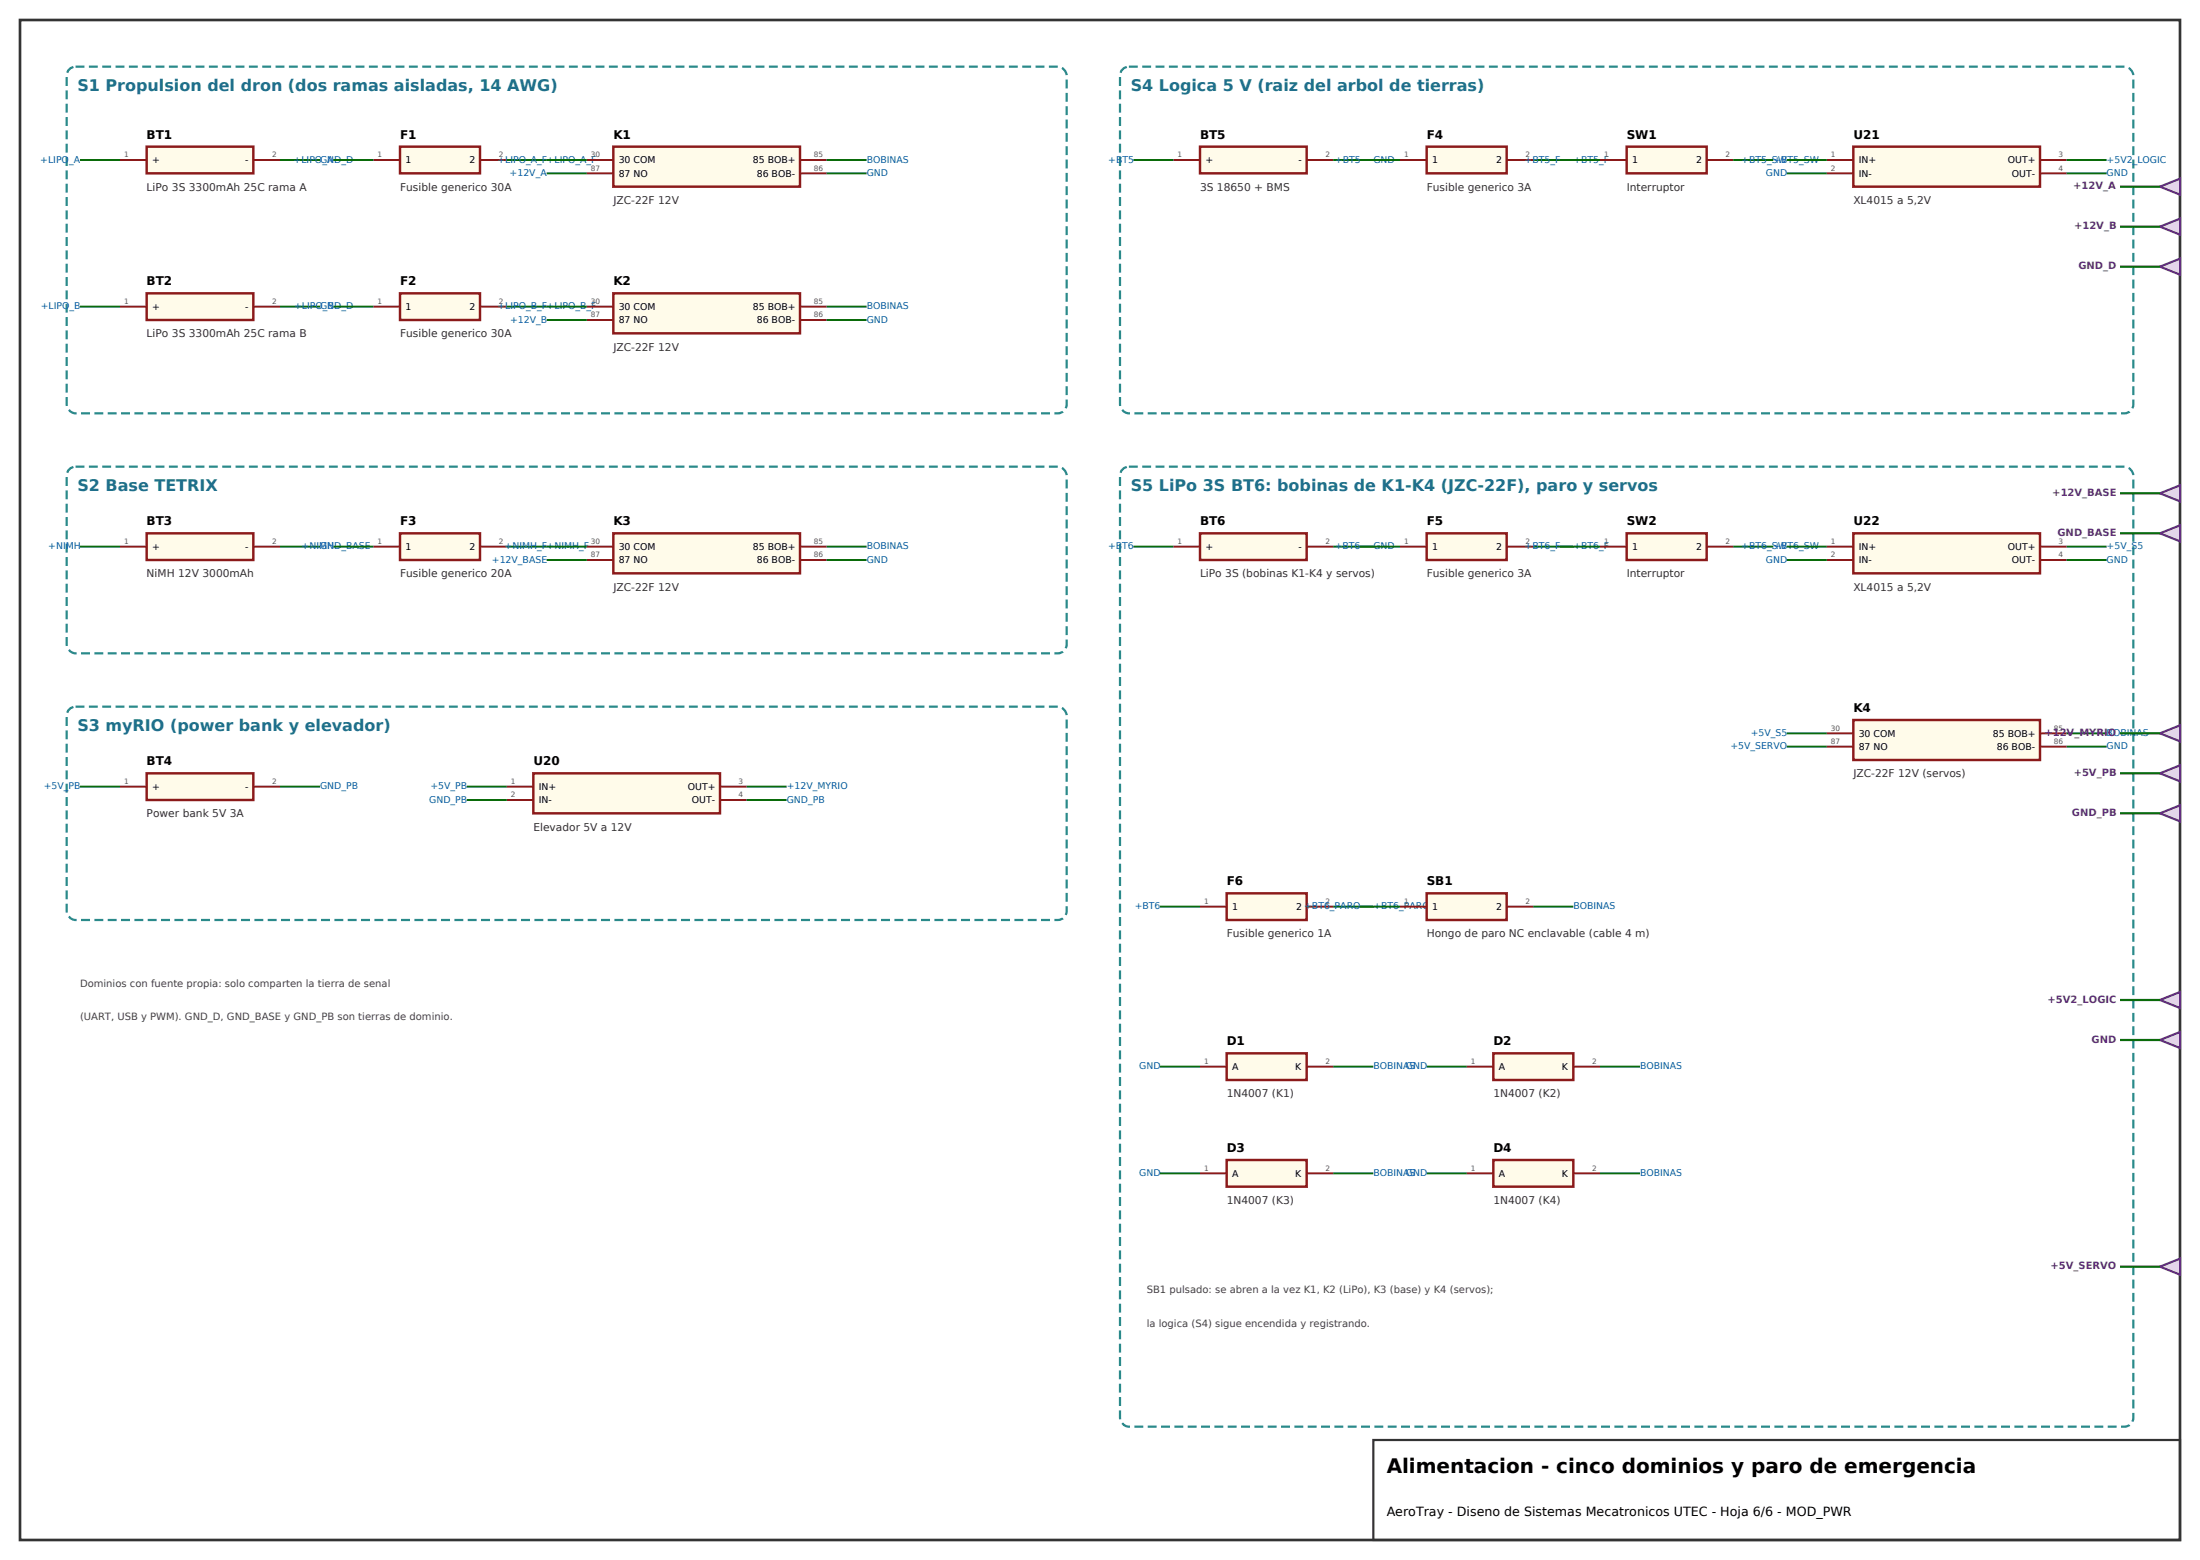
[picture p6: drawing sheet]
<svg xmlns="http://www.w3.org/2000/svg" width="262mm" height="186mm" viewBox="0 0 262 186" stroke-linecap="round" stroke-linejoin="round" font-family="sans-serif">
<path d="M2.4 2.4h257.2v181h-257.2z" fill="none" stroke="#333" stroke-width=".32"/>
<path d="M163.5 171.4h96.1v12h-96.1z" fill="none" stroke="#333" stroke-width=".26"/>
<path d="M8.1 8.4l.6-.4 .3-.1h116.9a1.13 1.13 0 0 1 1.1 1.1v39.2a1.06 1.06 0 0 1-1.1 1h-116.9a1.13 1.13 0 0 1-1.1-1v-39.2zM133.8 8.1l.6-.2h118.5a1.13 1.13 0 0 1 1.1 1.1v39.2a1.06 1.06 0 0 1-1.1 1h-118.5a1.13 1.13 0 0 1-1.1-1v-39.2l.1-.3zM8.1 56l.6-.4h.3h116.9a1.13 1.13 0 0 1 1.1 1v20.1a1.06 1.06 0 0 1-1.1 1.1h-116.9a1.13 1.13 0 0 1-1.1-1.1v-20.1zM133.6 56l.5-.4h.3h118.5a1.13 1.13 0 0 1 1.1 1v112.2a1.06 1.06 0 0 1-1.1 1.1h-118.5a1.13 1.13 0 0 1-1.1-1.1v-112.2zM8.1 84.6l.6-.4 .3-.1h116.9a1.13 1.13 0 0 1 1.1 1.1v23.3a1.06 1.06 0 0 1-1.1 1h-116.9a1.13 1.13 0 0 1-1.1-1v-23.3z" fill="none" stroke="#2a8a8a" stroke-width=".26" stroke-dasharray="1.1 .5" stroke-linecap="butt"/>
<path d="M17.5 17.5h12.7v3.1h-12.7z" fill="#fffbea" stroke="#8b1a1a" stroke-width=".29"/>
<path d="M14.3 19h3.2M30.2 19h3.1" fill="none" stroke="#8b1a1a" stroke-width=".24"/>
<path d="M9.5 19h4.8M33.3 19h4.8" fill="none" stroke="#0a6b0a" stroke-width=".24"/>
<path d="M47.6 17.5h9.5v3.1h-9.5z" fill="#fffbea" stroke="#8b1a1a" stroke-width=".29"/>
<path d="M44.4 19h3.2M57.1 19h3.2" fill="none" stroke="#8b1a1a" stroke-width=".24"/>
<path d="M39.7 19h4.7M60.3 19h4.8" fill="none" stroke="#0a6b0a" stroke-width=".24"/>
<path d="M73 17.5h22.2v4.7h-22.2z" fill="#fffbea" stroke="#8b1a1a" stroke-width=".29"/>
<path d="M69.8 19h3.2M95.2 19h3.2M69.8 20.6h3.2M95.2 20.6h3.2" fill="none" stroke="#8b1a1a" stroke-width=".24"/>
<path d="M65.1 19h4.7M98.4 19h4.8M65.1 20.6h4.7M98.4 20.6h4.8" fill="none" stroke="#0a6b0a" stroke-width=".24"/>
<path d="M17.5 34.9h12.7v3.2h-12.7z" fill="#fffbea" stroke="#8b1a1a" stroke-width=".29"/>
<path d="M14.3 36.5h3.2M30.2 36.5h3.1" fill="none" stroke="#8b1a1a" stroke-width=".24"/>
<path d="M9.5 36.5h4.8M33.3 36.5h4.8" fill="none" stroke="#0a6b0a" stroke-width=".24"/>
<path d="M47.6 34.9h9.5v3.2h-9.5z" fill="#fffbea" stroke="#8b1a1a" stroke-width=".29"/>
<path d="M44.4 36.5h3.2M57.1 36.5h3.2" fill="none" stroke="#8b1a1a" stroke-width=".24"/>
<path d="M39.7 36.5h4.7M60.3 36.5h4.8" fill="none" stroke="#0a6b0a" stroke-width=".24"/>
<path d="M73 34.9h22.2v4.8h-22.2z" fill="#fffbea" stroke="#8b1a1a" stroke-width=".29"/>
<path d="M69.8 36.5h3.2M69.8 38.1h3.2M95.2 36.5h3.2M95.2 38.1h3.2" fill="none" stroke="#8b1a1a" stroke-width=".24"/>
<path d="M65.1 36.5h4.7M65.1 38.1h4.7M98.4 36.5h4.8M98.4 38.1h4.8" fill="none" stroke="#0a6b0a" stroke-width=".24"/>
<path d="M17.5 63.5h12.7v3.2h-12.7z" fill="#fffbea" stroke="#8b1a1a" stroke-width=".29"/>
<path d="M14.3 65.1h3.2M30.2 65.1h3.1" fill="none" stroke="#8b1a1a" stroke-width=".24"/>
<path d="M9.5 65.1h4.8M33.3 65.1h4.8" fill="none" stroke="#0a6b0a" stroke-width=".24"/>
<path d="M47.6 63.5h9.5v3.2h-9.5z" fill="#fffbea" stroke="#8b1a1a" stroke-width=".29"/>
<path d="M44.4 65.1h3.2M57.1 65.1h3.2" fill="none" stroke="#8b1a1a" stroke-width=".24"/>
<path d="M39.7 65.1h4.7M60.3 65.1h4.8" fill="none" stroke="#0a6b0a" stroke-width=".24"/>
<path d="M73 63.5h22.2v4.8h-22.2z" fill="#fffbea" stroke="#8b1a1a" stroke-width=".29"/>
<path d="M69.8 65.1h3.2M69.8 66.7h3.2M95.2 65.1h3.2M95.2 66.7h3.2" fill="none" stroke="#8b1a1a" stroke-width=".24"/>
<path d="M65.1 65.1h4.7M65.1 66.7h4.7M98.4 65.1h4.8M98.4 66.7h4.8" fill="none" stroke="#0a6b0a" stroke-width=".24"/>
<path d="M17.5 92.1h12.7v3.1h-12.7z" fill="#fffbea" stroke="#8b1a1a" stroke-width=".29"/>
<path d="M14.3 93.7h3.2M30.2 93.7h3.1" fill="none" stroke="#8b1a1a" stroke-width=".24"/>
<path d="M9.5 93.7h4.8M33.3 93.7h4.8" fill="none" stroke="#0a6b0a" stroke-width=".24"/>
<path d="M63.5 92.1h22.2v4.7h-22.2z" fill="#fffbea" stroke="#8b1a1a" stroke-width=".29"/>
<path d="M60.3 93.7h3.2M60.3 95.2h3.2M85.7 93.7h3.2M85.7 95.2h3.2" fill="none" stroke="#8b1a1a" stroke-width=".24"/>
<path d="M55.6 93.7h4.7M55.6 95.2h4.7M88.9 93.7h4.8M88.9 95.2h4.8" fill="none" stroke="#0a6b0a" stroke-width=".24"/>
<path d="M142.9 17.5h12.7v3.1h-12.7z" fill="#fffbea" stroke="#8b1a1a" stroke-width=".29"/>
<path d="M139.7 19h3.2M155.6 19h3.1" fill="none" stroke="#8b1a1a" stroke-width=".24"/>
<path d="M134.9 19h4.8M158.7 19h4.8" fill="none" stroke="#0a6b0a" stroke-width=".24"/>
<path d="M169.9 17.5h9.5v3.1h-9.5z" fill="#fffbea" stroke="#8b1a1a" stroke-width=".29"/>
<path d="M166.7 19h3.2M179.4 19h3.2" fill="none" stroke="#8b1a1a" stroke-width=".24"/>
<path d="M161.9 19h4.8M182.6 19h4.7" fill="none" stroke="#0a6b0a" stroke-width=".24"/>
<path d="M193.7 17.5h9.5v3.1h-9.5z" fill="#fffbea" stroke="#8b1a1a" stroke-width=".29"/>
<path d="M190.5 19h3.2M203.2 19h3.2" fill="none" stroke="#8b1a1a" stroke-width=".24"/>
<path d="M185.7 19h4.8M206.4 19h4.7" fill="none" stroke="#0a6b0a" stroke-width=".24"/>
<path d="M220.7 17.5h22.2v4.7h-22.2z" fill="#fffbea" stroke="#8b1a1a" stroke-width=".29"/>
<path d="M217.5 19h3.2M242.9 19h3.2M217.5 20.6h3.2M242.9 20.6h3.2" fill="none" stroke="#8b1a1a" stroke-width=".24"/>
<path d="M212.7 19h4.8M246.1 19h4.7M212.7 20.6h4.8M246.1 20.6h4.7" fill="none" stroke="#0a6b0a" stroke-width=".24"/>
<path d="M142.9 63.5h12.7v3.2h-12.7z" fill="#fffbea" stroke="#8b1a1a" stroke-width=".29"/>
<path d="M139.7 65.1h3.2M155.6 65.1h3.1" fill="none" stroke="#8b1a1a" stroke-width=".24"/>
<path d="M134.9 65.1h4.8M158.7 65.1h4.8" fill="none" stroke="#0a6b0a" stroke-width=".24"/>
<path d="M169.9 63.5h9.5v3.2h-9.5z" fill="#fffbea" stroke="#8b1a1a" stroke-width=".29"/>
<path d="M166.7 65.1h3.2M179.4 65.1h3.2" fill="none" stroke="#8b1a1a" stroke-width=".24"/>
<path d="M161.9 65.1h4.8M182.6 65.1h4.7" fill="none" stroke="#0a6b0a" stroke-width=".24"/>
<path d="M193.7 63.5h9.5v3.2h-9.5z" fill="#fffbea" stroke="#8b1a1a" stroke-width=".29"/>
<path d="M190.5 65.1h3.2M203.2 65.1h3.2" fill="none" stroke="#8b1a1a" stroke-width=".24"/>
<path d="M185.7 65.1h4.8M206.4 65.1h4.7" fill="none" stroke="#0a6b0a" stroke-width=".24"/>
<path d="M220.7 63.5h22.2v4.8h-22.2z" fill="#fffbea" stroke="#8b1a1a" stroke-width=".29"/>
<path d="M217.5 65.1h3.2M217.5 66.7h3.2M242.9 65.1h3.2M242.9 66.7h3.2" fill="none" stroke="#8b1a1a" stroke-width=".24"/>
<path d="M212.7 65.1h4.8M212.7 66.7h4.8M246.1 65.1h4.7M246.1 66.7h4.7" fill="none" stroke="#0a6b0a" stroke-width=".24"/>
<path d="M220.7 85.7h22.2v4.8h-22.2z" fill="#fffbea" stroke="#8b1a1a" stroke-width=".29"/>
<path d="M217.5 87.3h3.2M217.5 88.9h3.2M242.9 87.3h3.2M242.9 88.9h3.2" fill="none" stroke="#8b1a1a" stroke-width=".24"/>
<path d="M212.7 87.3h4.8M212.7 88.9h4.8M246.1 87.3h4.7M246.1 88.9h4.7" fill="none" stroke="#0a6b0a" stroke-width=".24"/>
<path d="M146 106.4h9.6v3.1h-9.6z" fill="#fffbea" stroke="#8b1a1a" stroke-width=".29"/>
<path d="M142.9 107.9h3.1M155.6 107.9h3.1" fill="none" stroke="#8b1a1a" stroke-width=".24"/>
<path d="M138.1 107.9h4.8M158.7 107.9h4.8" fill="none" stroke="#0a6b0a" stroke-width=".24"/>
<path d="M169.9 106.4h9.5v3.1h-9.5z" fill="#fffbea" stroke="#8b1a1a" stroke-width=".29"/>
<path d="M166.7 107.9h3.2M179.4 107.9h3.2" fill="none" stroke="#8b1a1a" stroke-width=".24"/>
<path d="M161.9 107.9h4.8M182.6 107.9h4.7" fill="none" stroke="#0a6b0a" stroke-width=".24"/>
<path d="M146 125.4h9.6v3.2h-9.6z" fill="#fffbea" stroke="#8b1a1a" stroke-width=".29"/>
<path d="M142.9 127h3.1M155.6 127h3.1" fill="none" stroke="#8b1a1a" stroke-width=".24"/>
<path d="M138.1 127h4.8M158.7 127h4.8" fill="none" stroke="#0a6b0a" stroke-width=".24"/>
<path d="M177.8 125.4h9.5v3.2h-9.5z" fill="#fffbea" stroke="#8b1a1a" stroke-width=".29"/>
<path d="M174.6 127h3.2M187.3 127h3.2" fill="none" stroke="#8b1a1a" stroke-width=".24"/>
<path d="M169.9 127h4.7M190.5 127h4.8" fill="none" stroke="#0a6b0a" stroke-width=".24"/>
<path d="M146 138.1h9.6v3.2h-9.6z" fill="#fffbea" stroke="#8b1a1a" stroke-width=".29"/>
<path d="M142.9 139.7h3.1M155.6 139.7h3.1" fill="none" stroke="#8b1a1a" stroke-width=".24"/>
<path d="M138.1 139.7h4.8M158.7 139.7h4.8" fill="none" stroke="#0a6b0a" stroke-width=".24"/>
<path d="M177.8 138.1h9.5v3.2h-9.5z" fill="#fffbea" stroke="#8b1a1a" stroke-width=".29"/>
<path d="M174.6 139.7h3.2M187.3 139.7h3.2" fill="none" stroke="#8b1a1a" stroke-width=".24"/>
<path d="M169.9 139.7h4.7M190.5 139.7h4.8" fill="none" stroke="#0a6b0a" stroke-width=".24"/>
<path d="M257.2 22.2l2.4-.9v1.9z" fill="#e9d3f5" stroke="#6a2c91" stroke-width=".26"/>
<path d="M252.4 22.2h4.8" fill="none" stroke="#0a6b0a" stroke-width=".26"/>
<path d="M257.2 27l2.4-1v1.9z" fill="#e9d3f5" stroke="#6a2c91" stroke-width=".26"/>
<path d="M252.4 27h4.8" fill="none" stroke="#0a6b0a" stroke-width=".26"/>
<path d="M257.2 31.7l2.4-.9v1.9z" fill="#e9d3f5" stroke="#6a2c91" stroke-width=".26"/>
<path d="M252.4 31.7h4.8" fill="none" stroke="#0a6b0a" stroke-width=".26"/>
<path d="M257.2 58.7l2.4-.9v1.9z" fill="#e9d3f5" stroke="#6a2c91" stroke-width=".26"/>
<path d="M252.4 58.7h4.8" fill="none" stroke="#0a6b0a" stroke-width=".26"/>
<path d="M257.2 63.5l2.4-1v2z" fill="#e9d3f5" stroke="#6a2c91" stroke-width=".26"/>
<path d="M252.4 63.5h4.8" fill="none" stroke="#0a6b0a" stroke-width=".26"/>
<path d="M257.2 87.3l2.4-.9v1.9z" fill="#e9d3f5" stroke="#6a2c91" stroke-width=".26"/>
<path d="M252.4 87.3h4.8" fill="none" stroke="#0a6b0a" stroke-width=".26"/>
<path d="M257.2 92.1l2.4-1v1.9z" fill="#e9d3f5" stroke="#6a2c91" stroke-width=".26"/>
<path d="M252.4 92.1h4.8" fill="none" stroke="#0a6b0a" stroke-width=".26"/>
<path d="M257.2 96.8l2.4-.9v1.9z" fill="#e9d3f5" stroke="#6a2c91" stroke-width=".26"/>
<path d="M252.4 96.8h4.8" fill="none" stroke="#0a6b0a" stroke-width=".26"/>
<path d="M257.2 119.1l2.4-1v1.9z" fill="#e9d3f5" stroke="#6a2c91" stroke-width=".26"/>
<path d="M252.4 119.1h4.8" fill="none" stroke="#0a6b0a" stroke-width=".26"/>
<path d="M257.2 123.8l2.4-.9v1.9z" fill="#e9d3f5" stroke="#6a2c91" stroke-width=".26"/>
<path d="M252.4 123.8h4.8" fill="none" stroke="#0a6b0a" stroke-width=".26"/>
<path d="M257.2 150.8l2.4-.9v1.9z" fill="#e9d3f5" stroke="#6a2c91" stroke-width=".26"/>
<path d="M252.4 150.8h4.8" fill="none" stroke="#0a6b0a" stroke-width=".26"/>
<text font-size="2.4" x="165.1" y="175.4">Alimentacion - cinco dominios y paro de emergencia</text>
<g font-size="1.9" fill="#1f6f8b">
<text x="9.2" y="10.8">S1 Propulsion del dron (dos ramas aisladas, 14 AWG)</text>
<text x="134.6" y="10.8">S4 Logica 5 V (raiz del arbol de tierras)</text>
<text x="9.2" y="58.4">S2 Base TETRIX</text>
<text x="134.6" y="58.4">S5 LiPo 3S BT6: bobinas de K1-K4 (JZC-22F), paro y servos</text>
<text x="9.2" y="87">S3 myRIO (power bank y elevador)</text>
</g>
<text font-size="1.5" x="165.1" y="180.5">AeroTray - Diseno de Sistemas Mecatronicos UTEC - Hoja 6/6 - MOD_PWR</text>
<g font-size="1.4">
<text x="17.5" y="16.5">BT1</text>
<text x="47.6" y="16.5">F1</text>
<text x="73" y="16.5">K1</text>
<text x="142.9" y="16.5">BT5</text>
<text x="169.9" y="16.5">F4</text>
<text x="193.7" y="16.5">SW1</text>
<text x="220.7" y="16.5">U21</text>
<text x="17.5" y="34">BT2</text>
<text x="47.6" y="34">F2</text>
<text x="73" y="34">K2</text>
<text x="17.5" y="62.5">BT3</text>
<text x="47.6" y="62.5">F3</text>
<text x="73" y="62.5">K3</text>
<text x="142.9" y="62.5">BT6</text>
<text x="169.9" y="62.5">F5</text>
<text x="193.7" y="62.5">SW2</text>
<text x="220.7" y="62.5">U22</text>
<text x="220.7" y="84.8">K4</text>
<text x="17.5" y="91.1">BT4</text>
<text x="63.5" y="91.1">U20</text>
<text x="146" y="105.4">F6</text>
<text x="169.9" y="105.4">SB1</text>
<text x="146" y="124.5">D1</text>
<text x="177.8" y="124.5">D2</text>
<text x="146" y="137.2">D3</text>
<text x="177.8" y="137.2">D4</text>
</g>
<g font-size="1.3" fill="#333">
<text x="17.5" y="22.7">LiPo 3S 3300mAh 25C rama A</text>
<text x="47.6" y="22.7">Fusible generico 30A</text>
<text x="142.9" y="22.7">3S 18650 + BMS</text>
<text x="169.9" y="22.7">Fusible generico 3A</text>
<text x="193.7" y="22.7">Interruptor</text>
<text x="73" y="24.3">JZC-22F 12V</text>
<text x="220.7" y="24.3">XL4015 a 5,2V</text>
<text x="17.5" y="40.2">LiPo 3S 3300mAh 25C rama B</text>
<text x="47.6" y="40.2">Fusible generico 30A</text>
<text x="73" y="41.8">JZC-22F 12V</text>
<text x="17.5" y="68.7">NiMH 12V 3000mAh</text>
<text x="47.6" y="68.7">Fusible generico 20A</text>
<text x="73" y="70.3">JZC-22F 12V</text>
<text x="142.9" y="68.7">LiPo 3S (bobinas K1-K4 y servos)</text>
<text x="169.9" y="68.7">Fusible generico 3A</text>
<text x="193.7" y="68.7">Interruptor</text>
<text x="220.7" y="70.3">XL4015 a 5,2V</text>
<text x="220.7" y="92.6">JZC-22F 12V (servos)</text>
<text x="17.5" y="97.3">Power bank 5V 3A</text>
<text x="63.5" y="98.9">Elevador 5V a 12V</text>
<text x="146" y="111.6">Fusible generico 1A</text>
<text x="169.9" y="111.6">Hongo de paro NC enclavable (cable 4 m)</text>
<text x="146" y="130.7">1N4007 (K1)</text>
<text x="177.8" y="130.7">1N4007 (K2)</text>
<text x="146" y="143.4">1N4007 (K3)</text>
<text x="177.8" y="143.4">1N4007 (K4)</text>
</g>
<g font-size="1.2" fill="#6a2c91">
<text x="246.8" y="22.5">+12V_A</text>
<text x="246.9" y="27.3">+12V_B</text>
<text x="247.5" y="32.1">GND_D</text>
<text x="244.4" y="59.1">+12V_BASE</text>
<text x="245" y="63.8">GND_BASE</text>
<text x="243.4" y="87.6">+12V_MYRIO</text>
<text x="246.9" y="92.4">+5V_PB</text>
<text x="246.7" y="97.2">GND_PB</text>
<text x="243.8" y="119.4">+5V2_LOGIC</text>
<text x="249" y="124.1">GND</text>
<text x="244.1" y="151.1">+5V_SERVO</text>
</g>
<g font-size="1.2" fill="#444">
<text x="9.5" y="117.5">Dominios con fuente propia: solo comparten la tierra de senal</text>
<text x="9.5" y="121.4">(UART, USB y PWM). GND_D, GND_BASE y GND_PB son tierras de dominio.</text>
<text x="136.5" y="154">SB1 pulsado: se abren a la vez K1, K2 (LiPo), K3 (base) y K4 (servos);</text>
<text x="136.5" y="158">la logica (S4) sigue encendida y registrando.</text>
</g>
<g font-size="1.1" fill="#0a5ab0">
<text x="4.8" y="19.4">+LIPO_A</text>
<text x="35" y="19.4">+LIPO_A</text>
<text x="38.1" y="19.4">GND_D</text>
<text x="59.2" y="19.4">+LIPO_A_F+LIPO_A_F</text>
<text x="60.7" y="21">+12V_A</text>
<text x="103.2" y="19.4">BOBINAS</text>
<text x="103.2" y="21">GND</text>
<text x="132" y="19.4">+BT5</text>
<text x="158.9" y="19.4">+BT5</text>
<text x="163.5" y="19.4">GND</text>
<text x="181.5" y="19.4">+BT5_F</text>
<text x="187.3" y="19.4">+BT5_F</text>
<text x="207.3" y="19.4">+BT5_SW</text>
<text x="210.2" y="21">GND</text>
<text x="211.1" y="19.4">+BT5_SW</text>
<text x="250.8" y="19.4">+5V2_LOGIC</text>
<text x="250.8" y="21">GND</text>
<text x="4.9" y="36.8">+LIPO_B</text>
<text x="35" y="36.8">+LIPO_B</text>
<text x="38.1" y="36.8">GND_D</text>
<text x="59.2" y="36.8">+LIPO_B_F+LIPO_B_F</text>
<text x="60.7" y="38.4">+12V_B</text>
<text x="103.2" y="36.8">BOBINAS</text>
<text x="103.2" y="38.4">GND</text>
<text x="5.7" y="65.4">+NIMH</text>
<text x="35.9" y="65.4">+NIMH</text>
<text x="38.1" y="65.4">GND_BASE</text>
<text x="60.1" y="65.4">+NIMH_F+NIMH_F</text>
<text x="103.2" y="65.4">BOBINAS</text>
<text x="131.9" y="65.4">+BT6</text>
<text x="158.9" y="65.4">+BT6</text>
<text x="163.5" y="65.4">GND</text>
<text x="181.5" y="65.4">+BT6_F</text>
<text x="187.3" y="65.4">+BT6_F</text>
<text x="207.3" y="65.4">+BT6_SW</text>
<text x="211.1" y="65.4">+BT6_SW</text>
<text x="250.8" y="65.4">+5V_S5</text>
<text x="58.6" y="67">+12V_BASE</text>
<text x="103.2" y="67">GND</text>
<text x="210.2" y="67">GND</text>
<text x="250.8" y="67">GND</text>
<text x="206" y="89.2">+5V_SERVO</text>
<text x="208.5" y="87.6">+5V_S5</text>
<text x="250.8" y="87.6">BOBINAS</text>
<text x="250.8" y="89.2">GND</text>
<text x="5.2" y="94">+5V_PB</text>
<text x="38.1" y="94">GND_PB</text>
<text x="51.1" y="95.6">GND_PB</text>
<text x="51.3" y="94">+5V_PB</text>
<text x="93.7" y="94">+12V_MYRIO</text>
<text x="93.7" y="95.6">GND_PB</text>
<text x="135.1" y="108.3">+BT6</text>
<text x="163.5" y="108.3">+BT6_PARO 1</text>
<text x="187.3" y="108.3">BOBINAS</text>
<text x="135.6" y="127.3">GND</text>
<text x="163.5" y="127.3">BOBINAS</text>
<text x="167.4" y="127.3">GND</text>
<text x="195.3" y="127.3">BOBINAS</text>
<text x="135.6" y="140">GND</text>
<text x="163.5" y="140">BOBINAS</text>
<text x="167.4" y="140">GND</text>
<text x="195.3" y="140">BOBINAS</text>
</g>
<g font-size="1.1">
<text x="18.1" y="19.4">+</text>
<text x="29.2" y="19.4">-</text>
<text x="48.3" y="19.4">1</text>
<text x="55.9" y="19.4">2</text>
<text x="73.7" y="19.4">30 COM</text>
<text x="73.7" y="21">87 NO</text>
<text x="89.6" y="19.4">85 BOB+</text>
<text x="90.1" y="21">86 BOB-</text>
<text x="143.5" y="19.4">+</text>
<text x="154.6" y="19.4">-</text>
<text x="170.5" y="19.4">1</text>
<text x="178.2" y="19.4">2</text>
<text x="194.3" y="19.4">1</text>
<text x="202" y="19.4">2</text>
<text x="221.3" y="19.4">IN+</text>
<text x="221.3" y="21">IN-</text>
<text x="239.1" y="19.4">OUT+</text>
<text x="239.5" y="21">OUT-</text>
<text x="18.1" y="36.9">+</text>
<text x="29.2" y="36.9">-</text>
<text x="48.3" y="36.9">1</text>
<text x="55.9" y="36.9">2</text>
<text x="73.7" y="36.9">30 COM</text>
<text x="73.7" y="38.5">87 NO</text>
<text x="89.6" y="36.9">85 BOB+</text>
<text x="90.1" y="38.5">86 BOB-</text>
<text x="18.1" y="65.5">+</text>
<text x="29.2" y="65.5">-</text>
<text x="48.3" y="65.5">1</text>
<text x="55.9" y="65.5">2</text>
<text x="73.7" y="65.5">30 COM</text>
<text x="89.6" y="65.5">85 BOB+</text>
<text x="143.5" y="65.5">+</text>
<text x="154.6" y="65.5">-</text>
<text x="170.5" y="65.5">1</text>
<text x="178.2" y="65.5">2</text>
<text x="194.3" y="65.5">1</text>
<text x="202" y="65.5">2</text>
<text x="221.3" y="65.5">IN+</text>
<text x="239.1" y="65.5">OUT+</text>
<text x="73.7" y="67.1">87 NO</text>
<text x="90.1" y="67.1">86 BOB-</text>
<text x="221.3" y="67.1">IN-</text>
<text x="239.5" y="67.1">OUT-</text>
<text x="221.3" y="87.7">30 COM</text>
<text x="221.3" y="89.3">87 NO</text>
<text x="237.3" y="87.7">85 BOB+</text>
<text x="237.7" y="89.3">86 BOB-</text>
<text x="18.1" y="94.1">+</text>
<text x="29.2" y="94.1">-</text>
<text x="64.1" y="94.1">IN+</text>
<text x="64.1" y="95.6">IN-</text>
<text x="81.9" y="94.1">OUT+</text>
<text x="82.4" y="95.6">OUT-</text>
<text x="146.7" y="108.3">1</text>
<text x="154.3" y="108.3">2 +BT6_PARO</text>
<text x="178.2" y="108.3">2</text>
<text x="146.7" y="127.4">A</text>
<text x="154.2" y="127.4">K</text>
<text x="178.4" y="127.4">A</text>
<text x="185.9" y="127.4">K</text>
<text x="146.7" y="140.1">A</text>
<text x="154.2" y="140.1">K</text>
<text x="178.4" y="140.1">A</text>
<text x="185.9" y="140.1">K</text>
</g>
<g font-size=".9" fill="#555">
<text x="14.8" y="18.7">1</text>
<text x="32.4" y="18.7">2</text>
<text x="44.9" y="18.7">1</text>
<text x="59.4" y="18.7">2</text>
<text x="70.3" y="18.7">30</text>
<text x="70.3" y="20.3">87</text>
<text x="96.9" y="20.3">86</text>
<text x="96.9" y="18.7">85</text>
<text x="140.2" y="18.7">1</text>
<text x="157.8" y="18.7">2</text>
<text x="167.2" y="18.7">1</text>
<text x="181.6" y="18.7">2</text>
<text x="191" y="18.7">1</text>
<text x="205.4" y="18.7">2</text>
<text x="218" y="18.7">1</text>
<text x="218" y="20.3">2</text>
<text x="245.1" y="20.3">4</text>
<text x="245.1" y="18.7">3</text>
<text x="14.8" y="36.2">1</text>
<text x="32.4" y="36.2">2</text>
<text x="44.9" y="36.2">1</text>
<text x="59.4" y="36.2">2</text>
<text x="70.3" y="36.2">30</text>
<text x="70.3" y="37.8">87</text>
<text x="96.9" y="37.8">86</text>
<text x="96.9" y="36.2">85</text>
<text x="14.8" y="64.8">1</text>
<text x="32.4" y="64.8">2</text>
<text x="44.9" y="64.8">1</text>
<text x="59.4" y="64.8">2</text>
<text x="70.3" y="64.8">30</text>
<text x="96.9" y="64.8">85</text>
<text x="140.2" y="64.8">1</text>
<text x="157.8" y="64.8">2</text>
<text x="167.2" y="64.8">1</text>
<text x="181.6" y="64.8">2</text>
<text x="191" y="64.8">1</text>
<text x="205.4" y="64.8">2</text>
<text x="218" y="64.8">1</text>
<text x="245.1" y="64.8">3</text>
<text x="70.3" y="66.4">87</text>
<text x="96.9" y="66.4">86</text>
<text x="218" y="66.4">2</text>
<text x="245.1" y="66.4">4</text>
<text x="218" y="87">30</text>
<text x="218" y="88.6">87</text>
<text x="244.5" y="88.6">86</text>
<text x="244.6" y="87">85</text>
<text x="14.8" y="93.3">1</text>
<text x="32.4" y="93.3">2</text>
<text x="60.8" y="93.3">1</text>
<text x="60.8" y="94.9">2</text>
<text x="87.9" y="94.9">4</text>
<text x="87.9" y="93.3">3</text>
<text x="143.4" y="107.6">1</text>
<text x="157.8" y="107.6">2</text>
<text x="167.2" y="107.6">1</text>
<text x="181.6" y="107.6">2</text>
<text x="143.4" y="126.7">1</text>
<text x="157.8" y="126.7">2</text>
<text x="175.1" y="126.7">1</text>
<text x="189.6" y="126.7">2</text>
<text x="143.4" y="139.4">1</text>
<text x="157.8" y="139.4">2</text>
<text x="175.1" y="139.4">1</text>
<text x="189.6" y="139.4">2</text>
</g>
</svg>
